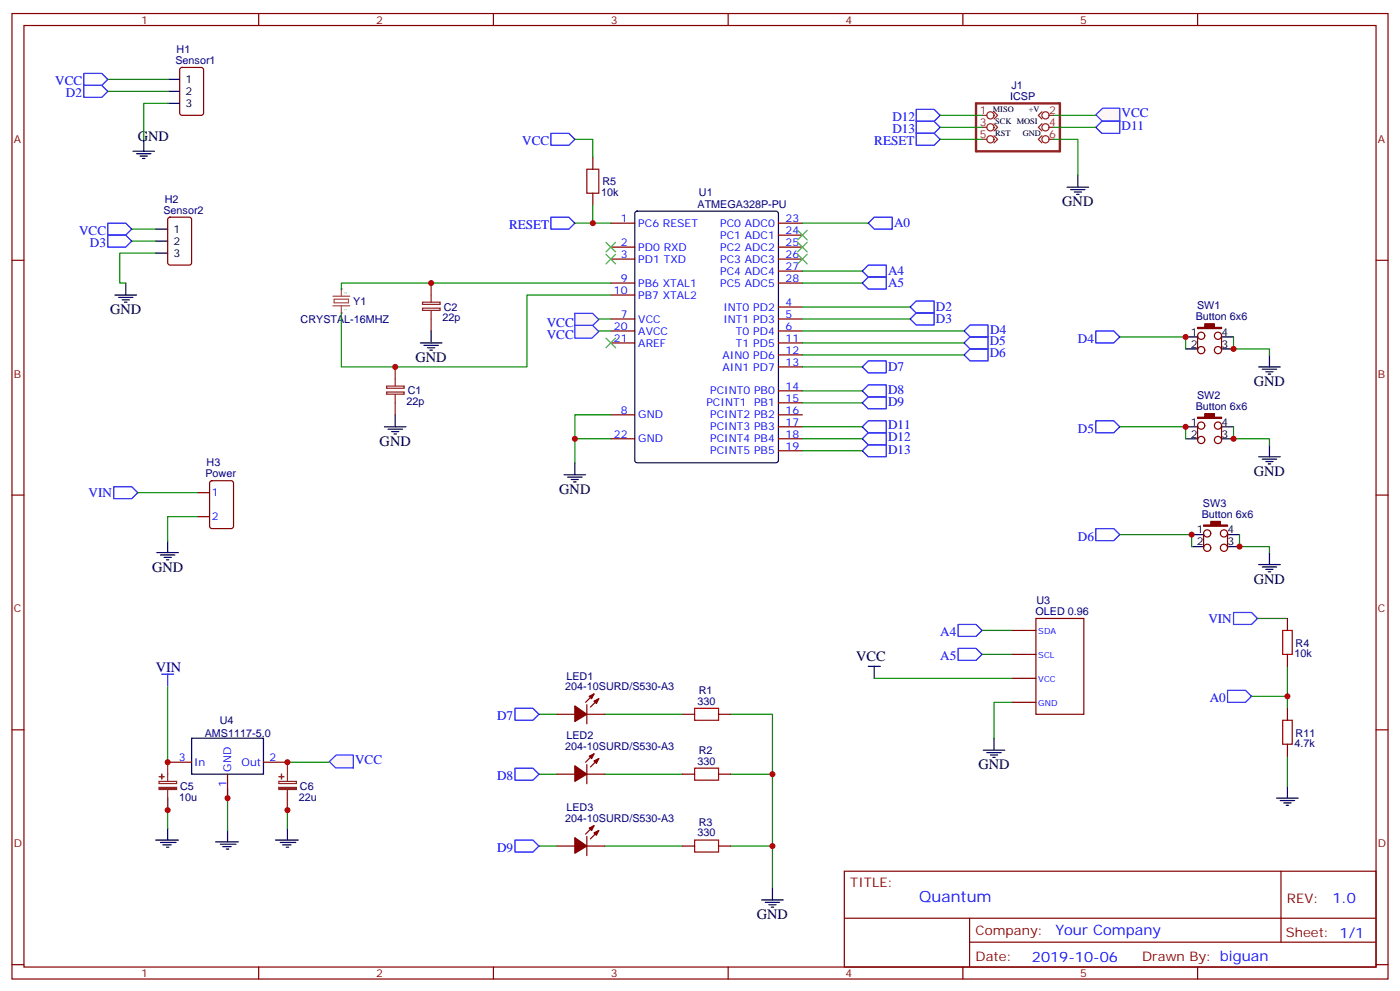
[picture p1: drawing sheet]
<svg xmlns="http://www.w3.org/2000/svg" width="412mm" height="292mm" viewBox="0 0 412 292" stroke-linecap="round" stroke-linejoin="round" font-family="sans-serif">
<g fill="none" stroke="#870000" stroke-width=".35">
<path d="M3.5 4h405.4v284.3h-405.4zM7.1 7.5h398.2v277.3h-398.2zM76.2 4v3.5M145.3 4v3.5M214.5 4v3.5M283.6 4v3.5M352.8 4v3.5M3.5 76.7h3.6M179.9 65.7h7.1M179.9 72.8h7.1M179.9 76.3h7.1M229.3 65.7h7.1"/>
<path d="M229.3 72.8h7.1M229.3 76.3h7.1M229.3 69.3h7.1M229.3 79.8h7.1M405.3 76.7h3.6M179.9 93.9h7.1M179.9 97.5h7.1M179.9 83.4h7.1M179.9 86.9h7.1M229.3 90.4h7.1M229.3 93.9h7.1M229.3 97.5h7.1"/>
<path d="M229.3 83.4h7.1M179.9 101h7.1M229.3 101h7.1M229.3 104.5h7.1M229.3 108.1h7.1M229.3 115.1h7.1M229.3 118.6h7.1M179.9 122.2h7.1M179.9 129.2h7.1M229.3 122.2h7.1M229.3 125.7h7.1M229.3 129.2h7.1"/>
<path d="M229.3 132.8h7.1M3.5 145.8h3.6M405.3 145.8h3.6M3.5 214.9h3.6M405.3 214.9h3.6M248.7 256.6h156.6v28.2h-156.6zM377.3 256.6v20.9M248.7 270.4h156.5M285.6 277.5h119.6M285.6 270.4v14.1M3.5 284.1h3.6M76.2 284.8v3.5"/>
<path d="M145.3 284.8v3.5M214.5 284.8v3.5M283.6 284.8v3.5M352.8 284.8v3.5M405.3 284.1h3.6"/>
</g>
<path d="M187.2 62.4l.5-.2h40.9l.7 .4v73l-.5 .6-41.1 .1-.7-.5v-72.9z" fill="none" stroke="#000" stroke-width=".35"/>
<path d="M98.1 87.2h4.9M98.1 90.1h4.9M98.4 88.1h4.3v1.1h-4.3zM100.5 85.1v2.1M100.5 90.1v2.1" fill="none" stroke="#a64a4a" stroke-width=".35"/>
<g fill="#a64a4a">
<circle cx="100.5" cy="85.1" r=".18"/>
<circle cx="100.5" cy="92.2" r=".18"/>
</g>
<g fill="none" stroke="#008700" stroke-width=".35">
<path d="M276.9 41h12.4M169.3 65.7h10.6M179.9 83.4h-79.4v1.7M179.9 86.9h-24.7v21.2h-54.7v-15.9M169.3 129.2h10.6M179.9 122.2h-10.6v14.1M49.4 202.2v23M158.7 210.4h5.3M178.2 210.4h22.9M215.2 210.4h12.3v51.1M67 232.2v12.4M158.7 228h5.3"/>
<path d="M178.2 228h22.9M215.2 228h12.3M158.7 249.2h5.3M178.2 249.2h22.9M215.2 249.2h12.3"/>
</g>
<path d="M269.9 39.3h5.3l1.7 1.7-1.7 1.8h-5.3zM162.3 64h5.3l1.7 1.7-1.7 1.8h-5.3zM47.6 198.5h3.6M49.4 198.5v3.6M151.7 208.6h5.3l1.7 1.8-1.7 1.7h-5.3zM151.7 226.2h5.3l1.7 1.8-1.7 1.8h-5.3zM151.7 247.4h5.3l1.7 1.8-1.7 1.7h-5.3z" fill="none" stroke="#00f" stroke-width=".35"/>
<g fill="none" stroke="#000" stroke-width=".35">
<path d="M127 97.5v3.5M123.8 101h6.4M124.9 101.7h4.2M125.9 102.4h2.2M126.6 103.1h.8M113.2 125.7h6.4M114.3 126.4h4.2M115.4 127.1h2.1M116.1 127.8h.7M116.4 122.2v3.5M166.2 139.8h6.3M169.3 136.3v3.5"/>
<path d="M167.2 140.5h4.2M168.3 141.2h2.1M169 141.9h.7M45.9 247.4h6.7M47.3 248.1h4.6M48 248.8h2.4M49 249.5h.7M49.4 243.9v3.5M63.5 247.9h6.7M64.9 248.6h4.6M65.6 249.3h2.5M66.7 250h.7"/>
<path d="M67 244.4v3.5M224.4 265h6.3M225.4 265.7h4.3M226.5 266.5h2.1M227.2 267.2h.7M227.5 261.5v3.5"/>
</g>
<path d="M204.6 208.6h7.1v3.5h-7.1zM204.6 226.2h7.1v3.6h-7.1zM204.6 247.4h7.1v3.5h-7.1z" fill="none" stroke="#a10000" stroke-width=".35"/>
<g fill="none" stroke="#870000" stroke-width=".35">
<path d="M164 210.4h5.3M172.9 210.4h5.3M172.9 207.5v5.7M175 204.4l-2.5 2.4M176.4 205.8l-2.5 2.4M201.1 210.4h3.5M211.7 210.4h3.5M164 228h5.3M172.9 228h5.3M172.9 225.2v5.6M175 222l-2.5 2.5M176.4 223.4l-2.5 2.5"/>
<path d="M201.1 228h3.5M211.7 228h3.5M164 249.2h5.3M172.9 249.2h5.3M172.9 246.3v5.7M175 243.2l-2.5 2.4M176.4 244.6l-2.5 2.5M201.1 249.2h3.5M211.7 249.2h3.5"/>
</g>
<g fill="#870000" stroke="#870000" stroke-width=".35">
<path d="M175 245.3l1.4-.7-.7 1.4z"/>
<path d="M173.6 243.9l1.4-.7-.7 1.4z"/>
<path d="M169.3 246.7l3.6 2.5-3.6 2.1z"/>
<path d="M175 224.1l1.4-.7-.7 1.4z"/>
<path d="M173.6 222.7l1.4-.7-.7 1.4z"/>
<path d="M169.3 225.5l3.6 2.5-3.6 2.1z"/>
<path d="M175 206.5l1.4-.7-.7 1.4z"/>
<path d="M173.6 205.1l1.4-.7-.7 1.4z"/>
<path d="M169.3 207.9l3.6 2.5-3.6 2.1z"/>
</g>
<path d="M287.5 30.4h24.7v14.2h-24.7z" fill="none" stroke="#8c2424" stroke-width=".71"/>
<g fill="none" stroke="#8c2424" stroke-width=".35">
<path d="M289.3 34h1.4M289.3 37.5h1.4M292.8 32.9l1.1 1.1-1.1 1M292.8 36.4l1.1 1.1-1.1 1.1M292.8 40l1.1 1-1.1 1.1M306.9 32.9l-1 1.1 1 1M306.9 36.4l-1 1.1 1 1.1M306.9 40l-1 1 1 1.1M309 34h1.4M309 37.5h1.4M289.3 41h1.4M309 41h1.4"/>
<path d="M124.5 90.8h5.1v.6h-5.1zM124.5 89h5.1v.6h-5.1zM127 83.4v5.6M127 91.5v6M113.9 115.5h5.2v.6h-5.2zM113.9 113.7h5.2v.6h-5.2zM116.4 108.1v5.6M116.4 116.2v6"/>
<circle cx="291.7" cy="34" r="1.06"/>
<circle cx="291.7" cy="37.5" r="1.06"/>
<circle cx="308" cy="37.5" r="1.06"/>
<circle cx="308" cy="34" r="1.06"/>
<circle cx="291.7" cy="41" r="1.06"/>
<circle cx="308" cy="41" r="1.06"/>
</g>
<path d="M97 224.3l2-1.9h5.1l.1 3.7h-5.3z" fill="#fff7f7" stroke="#420aff" stroke-width=".35"/>
<g fill="none" stroke="#000" stroke-width=".35">
<path d="M56.4 217.4h21.2v10.6h-21.2zM292.8 217.4v3.5M289.6 220.9h6.4M290.7 221.7h4.2M291.7 222.4h2.2M292.5 223.1h.7M376.1 235.1h6.3M377.1 235.8h4.3M378.2 236.5h2.1M378.9 237.2h.7M379.2 231.5v3.6M81.1 247.4h6.7"/>
<path d="M82.5 248.1h4.6M83.3 248.8h2.4M84.3 249.5h.7M84.7 243.9v3.5"/>
</g>
<path d="M257.5 199.8h40.6M289.3 185.7h8.8M289.3 192.7h8.8M370.4 182.1h8.8M379.2 196.3v12.3M298.1 206.8h-5.3v10.6M368.7 205.1h10.5M49.4 235.1v8.8M84.7 233.3v10.6M84.7 224.5h12.3M379.2 222.7v8.8" fill="none" stroke="#008700" stroke-width=".35"/>
<path d="M298.1 199.8h7.1M298.1 192.7h7.1M298.1 185.7h7.1M379.2 182.1v3.6M379.2 192.7v3.6M298.1 206.8h7.1M379.2 208.6v3.5M379.2 219.2v3.5M49.4 224.5h7M67 228v7.1M77.6 224.5h7.1" fill="none" stroke="#870000" stroke-width=".35"/>
<path d="M46.8 230.1h5.2v.7h-5.2zM49.4 224.5v5.6M49.4 232.6v6M82.1 230.1h5.2v.7h-5.2zM84.7 224.5v5.6M84.7 232.6v6" fill="none" stroke="#8c2424" stroke-width=".35"/>
<g fill="#8c2424" stroke="#8c2424" stroke-width=".35">
<path d="M46.8 231.9h5.2v.6h-5.2z"/>
<path d="M46.9 228.7h1.4z"/>
<path d="M47.6 228l.1 1.4z"/>
<path d="M82.1 231.9h5.2v.6h-5.2z"/>
<path d="M82.2 228.7h1.4z"/>
<path d="M82.9 228v1.4z"/>
</g>
<path d="M282.2 183.9h5.3l1.8 1.8-1.8 1.7h-5.3zM282.2 191h5.3l1.8 1.7-1.8 1.8h-5.3zM363.4 180.4h5.3l1.7 1.7-1.7 1.8h-5.3zM361.6 203.3h5.3l1.8 1.8-1.8 1.7h-5.3z" fill="none" stroke="#00f" stroke-width=".35"/>
<path d="M377.8 185.7h2.8v7h-2.8zM377.8 212.1h2.8v7.1h-2.8z" fill="none" stroke="#a10000" stroke-width=".35"/>
<path d="M305.2 182.1h14.1v28.3h-14.1z" fill="none" stroke="#900" stroke-width=".35"/>
<g fill="#fff7f7" stroke="#420aff" stroke-width=".35">
<path d="M169.2 92.3h5.3l1.9 1.8-2 2h-5.1z"/>
<path d="M169.2 95.8h5.3l1.9 1.8-2 2h-5.1z"/>
</g>
<path d="M176.4 93.9h3.5M176.4 97.5h3.5" fill="none" stroke="#008700" stroke-width=".35"/>
<path d="M322.8 33.8l2-1.9h5l.1 3.7h-5.3z" fill="#fff7f7" stroke="#420aff" stroke-width=".35"/>
<g fill="none" stroke="#008700" stroke-width=".35">
<path d="M31.7 23.4h17.7M31.7 26.9h17.7M49.4 30.4h-7.1v10.6M276.9 34h12.4M276.9 37.5h12.4M310.4 34h12.4M310.4 37.5h12.4M169.3 41h5.3v5.3M310.4 41h7.1v10.6M38.8 67.5h7.1M38.8 71h7.1M45.9 74.5h-10.6v8.9h1.7"/>
<path d="M174.6 60.4v5.3M236.4 79.8h17.6M236.4 65.7h19.4M236.4 83.4h17.6M236.4 90.4h31.7M236.4 93.9h31.7M236.4 97.5h47.6M329.8 99.2h19.4v3.6M363.4 99.2v3.6h10.5v1.7M236.4 108.1h17.6M236.4 115.1h17.6M236.4 118.6h17.6"/>
<path d="M236.4 104.5h47.6M236.4 101h47.6M236.4 132.8h17.6M236.4 125.7h17.6M236.4 129.2h17.6M329.8 125.7h19.4v3.5M363.4 125.7v3.5h10.5v1.8M40.6 145.1h17.6M58.2 152.2h-8.8v7M329.8 157.4h21.2v3.6M365.1 157.4v3.6h8.8v1.7"/>
</g>
<g fill="none" stroke="#000" stroke-width=".35">
<path d="M49.4 30.4h3.5M49.4 23.4h3.5M49.4 26.9h3.5M39.2 44.6h6.3M40.2 45.3h4.2M41.3 46h2.1M42 46.7h.7M42.3 41v3.6M314.3 55.1h6.4M315.4 55.8h4.2M316.4 56.6h2.2M317.1 57.3h.8"/>
<path d="M317.5 51.6v3.5M45.9 74.5h3.5M45.9 67.5h3.5M45.9 71h3.5M33.9 86.9h6.3M34.9 87.6h4.3M36 88.3h2.1M36.7 89h.7M37 83.4v3.5M349.2 99.2h3.6M359.8 99.2h3.6M349.2 102.8h3.6"/>
<path d="M359.8 102.8h3.6M370.8 108.1h6.3M371.8 108.8h4.3M372.9 109.5h2.1M373.6 110.2h.7M373.9 104.5v3.6M349.2 125.7h3.6M349.2 129.2h3.6M359.8 125.7h3.6M359.8 129.2h3.6M370.8 134.5h6.3M371.8 135.2h4.3"/>
<path d="M372.9 135.9h2.1M373.6 136.6h.7M373.9 131v3.5M49.4 159.2v3.5M351 157.4h3.5M361.6 157.4h3.5M46.2 162.7h6.4M47.3 163.4h4.2M48.3 164.1h2.1M49 164.9h.7M351 161h3.5M361.6 161h3.5"/>
<path d="M370.8 166.3h6.3M371.8 167h4.3M372.9 167.7h2.1M373.6 168.4h.7M373.9 162.7v3.6M255.8 196.3h3.5M257.5 196.3v3.5"/>
</g>
<g fill="none" stroke="#00f" stroke-width=".35">
<path d="M24.7 21.6h5.3l1.7 1.8-1.7 1.8h-5.3zM24.7 25.2h5.3l1.7 1.7-1.7 1.8h-5.3zM162.3 39.3h5.3l1.7 1.7-1.7 1.8h-5.3zM269.9 35.7h5.3l1.7 1.8-1.7 1.8h-5.3zM269.9 32.2h5.3l1.7 1.8-1.7 1.7h-5.3zM322.8 37.5l1.8-1.8h5.2v3.6h-5.2zM31.7 65.7h5.3l1.8 1.8-1.8 1.8h-5.3zM31.7 69.3h5.3l1.8 1.7-1.8 1.8h-5.3zM254 79.8l1.8-1.7h5.3v3.5h-5.3zM255.8 65.7l1.7-1.7h5.3v3.5h-5.3zM254 83.4l1.8-1.8h5.3v3.5h-5.3zM268.1 90.4l1.8-1.7h5.3v3.5h-5.3z"/>
<path d="M268.1 93.9l1.8-1.7h5.3v3.5h-5.3zM284 97.5l1.8-1.8h5.2v3.5h-5.2zM322.8 97.5h5.3l1.7 1.7-1.7 1.8h-5.3zM254 108.1l1.8-1.8h5.3v3.5h-5.3zM254 115.1l1.8-1.8h5.3v3.6h-5.3zM254 118.6l1.8-1.7h5.3v3.5h-5.3zM284 101l1.8-1.8h5.2v3.6h-5.2zM284 104.5l1.8-1.7h5.2v3.5h-5.2zM254 132.8l1.8-1.8h5.3v3.5h-5.3zM254 129.2l1.8-1.7h5.3v3.5h-5.3zM254 125.7l1.8-1.8h5.3v3.6h-5.3zM322.8 123.9h5.3l1.7 1.8-1.7 1.8h-5.3z"/>
<path d="M33.5 143.3h5.3l1.8 1.8-1.8 1.8h-5.3zM322.8 155.7h5.3l1.7 1.7-1.7 1.8h-5.3z"/>
</g>
<g fill="#870000" stroke="#870000" stroke-width=".35">
<path d="M352.8 96.4h2.1v-1h2.8v1h2.1v.4h-7z"/>
<path d="M352.8 122.9h2.1v-1.1h2.8v1.1h2.1v.3h-7z"/>
<path d="M354.5 154.6h2.2v-1h2.8v1h2.1v.4h-7.1z"/>
</g>
<g fill="none" stroke="#870000" stroke-width=".35">
<path d="M53.2 20.1l.4-.2h5.7l.6 .4 .1 13-.5 .6-5.9 .1-.6-.5-.1-12.9zM174.6 46.3v3.5M174.6 56.9v3.5M49.6 64.2l.5-.2h5.6l.7 .4v13l-.4 .6-5.9 .1-.7-.5v-12.9zM352.8 98.9v4.2M359.8 98.9v4.2M352.8 125.3v4.3M359.8 125.3v4.3M58.2 145.1h3.5M58.2 152.2h3.5M62 141.8l.4-.2h5.7l.6 .4 .1 13-.5 .6-5.9 .1-.6-.5-.1-12.9zM354.5 157.1v4.2"/>
<path d="M361.6 157.1v4.2"/>
<circle cx="353.8" cy="98.9" r="1.06"/>
<circle cx="358.8" cy="98.9" r="1.06"/>
<circle cx="353.8" cy="103.1" r="1.06"/>
<circle cx="358.8" cy="103.1" r="1.06"/>
<circle cx="353.8" cy="129.6" r="1.06"/>
<circle cx="353.8" cy="125.3" r="1.06"/>
<circle cx="358.8" cy="129.6" r="1.06"/>
<circle cx="358.8" cy="125.3" r="1.06"/>
<circle cx="355.6" cy="157.1" r="1.06"/>
<circle cx="360.5" cy="157.1" r="1.06"/>
<circle cx="355.6" cy="161.3" r="1.06"/>
<circle cx="360.5" cy="161.3" r="1.06"/>
</g>
<path d="M172.9 49.8h3.5v7.1h-3.5z" fill="none" stroke="#a10000" stroke-width=".35"/>
<path d="M178.5 74.9l2.8 2.8M178.5 71.4l2.8 2.8M181.3 74.9l-2.8 2.8M181.3 71.4l-2.8 2.8M234.9 67.8l2.9 2.9M234.9 71.4l2.9 2.8M234.9 74.9l2.9 2.8M237.8 67.8l-2.9 2.9M237.8 71.4l-2.9 2.8M237.8 74.9l-2.9 2.8M178.5 99.6l2.8 2.8M181.3 99.6l-2.8 2.8" fill="none" stroke="#3c3" stroke-width=".35"/>
<g fill="#c00">
<circle cx="174.6" cy="65.7" r=".88"/>
<circle cx="379.2" cy="205.1" r=".88"/>
<circle cx="227.5" cy="249.2" r=".88"/>
<circle cx="227.5" cy="228" r=".88"/>
<circle cx="127" cy="83.4" r=".88"/>
<circle cx="116.4" cy="108.1" r=".88"/>
<circle cx="169.3" cy="129.2" r=".88"/>
<circle cx="49.4" cy="224.5" r=".88"/>
<circle cx="67" cy="235.1" r=".88"/>
<circle cx="49.4" cy="238.6" r=".88"/>
<circle cx="84.7" cy="224.5" r=".88"/>
<circle cx="84.7" cy="238.6" r=".88"/>
<circle cx="349.3" cy="99.2" r=".88"/>
<circle cx="363.4" cy="102.8" r=".88"/>
<circle cx="349.3" cy="125.7" r=".88"/>
<circle cx="363.4" cy="129.2" r=".88"/>
<circle cx="365.1" cy="161" r=".88"/>
<circle cx="351" cy="157.4" r=".88"/>
</g>
<text font-size="4.6" fill="#00f" x="270.8" y="265.6">Quantum</text>
<g font-size="4.2">
<text x="40.6" y="41.4">GND</text>
<text x="312.9" y="60.8">GND</text>
<text x="32.5" y="92.5">GND</text>
<text x="122.4" y="106.6">GND</text>
<text x="369.4" y="113.7">GND</text>
<text x="111.8" y="131.3">GND</text>
<text x="369.4" y="140.2">GND</text>
<text x="164.7" y="145.5">GND</text>
<text x="44.8" y="168.4">GND</text>
<text x="369.4" y="171.9">GND</text>
<text x="252.2" y="194.8">VCC</text>
<text x="288.2" y="226.6">GND</text>
<text x="223" y="270.7">GND</text>
</g>
<text font-size="4.2" fill="#000080" x="45.9" y="197.8">VIN</text>
<g font-size="4.2" fill="#00f">
<text x="392.5" y="265.8">1.0</text>
<text x="310.9" y="275.4">Your Company</text>
<text x="304" y="283.2">2019-10-06</text>
</g>
<g font-size="3.9" fill="#00f">
<text x="16.2" y="25.2">VCC</text>
<text x="19.4" y="28.7">D2</text>
<text x="262.9" y="35.7">D12</text>
<text x="330.4" y="34.5">VCC</text>
<text x="262.9" y="39.3">D13</text>
<text x="330.4" y="38.3">D11</text>
<text x="153.8" y="42.8">VCC</text>
<text x="257.5" y="42.8">RESET</text>
<text x="23.3" y="69.3">VCC</text>
<text x="150" y="67.5">RESET</text>
<text x="263.3" y="66.8">A0</text>
<text x="26.5" y="72.8">D3</text>
<text x="261.6" y="80.9">A4</text>
<text x="261.6" y="84.4">A5</text>
<text x="275.7" y="91.5">D2</text>
<text x="275.7" y="95">D3</text>
<text x="161.1" y="96.2">VCC</text>
<text x="161.1" y="99.8">VCC</text>
<text x="291.6" y="101.7">D5</text>
<text x="291.7" y="98.2">D4</text>
<text x="317.5" y="101">D4</text>
<text x="291.6" y="105.2">D6</text>
<text x="261.6" y="109.1">D7</text>
<text x="261.6" y="116.2">D8</text>
<text x="261.6" y="119.7">D9</text>
<text x="261.6" y="130">D12</text>
<text x="261.6" y="126.4">D11</text>
<text x="317.5" y="127.5">D5</text>
<text x="261.6" y="133.8">D13</text>
<text x="26.1" y="146.4">VIN</text>
<text x="317.5" y="159.2">D6</text>
<text x="356" y="183.4">VIN</text>
<text x="277" y="187.4">A4</text>
<text x="277" y="194.5">A5</text>
<text x="356.3" y="206.8">A0</text>
<text x="146.4" y="212.1">D7</text>
<text x="104.6" y="225">VCC</text>
<text x="146.4" y="229.8">D8</text>
<text x="146.4" y="250.9">D9</text>
</g>
<g font-size="3.9" fill="#800">
<text x="250.5" y="261.2">TITLE:</text>
<text x="379.1" y="265.8">REV:</text>
<text x="287.4" y="275.4">Company:</text>
<text x="378.7" y="276">Sheet: 1/1</text>
<text x="287.4" y="283">Date:</text>
<text x="336.4" y="283.1">Drawn By: biguan</text>
</g>
<g font-size="3.2" fill="#800">
<text x="41.6" y="7">1</text>
<text x="110.8" y="7">2</text>
<text x="179.9" y="7">3</text>
<text x="249.1" y="7">4</text>
<text x="318.2" y="7">5</text>
<text x="4.1" y="42.1">A</text>
<text x="405.9" y="42.1">A</text>
<text x="4.1" y="111.2">B</text>
<text x="405.9" y="111.2">B</text>
<text x="4.1" y="180.4">C</text>
<text x="405.9" y="180.4">C</text>
<text x="4.1" y="249.5">D</text>
<text x="405.9" y="249.5">D</text>
<text x="41.6" y="287.8">1</text>
<text x="110.8" y="287.8">2</text>
<text x="179.9" y="287.8">3</text>
<text x="249.1" y="287.8">4</text>
<text x="318.2" y="287.8">5</text>
</g>
<g font-size="3.2" fill="#000080">
<text x="52" y="15.6">H1</text>
<text x="51.7" y="18.8">Sensor1</text>
<text x="297.6" y="29.4">ICSP</text>
<text x="297.9" y="26.2">J1</text>
<text x="48.5" y="59.7">H2</text>
<text x="177.1" y="57.6">10k</text>
<text x="177.4" y="54.4">R5</text>
<text x="205.9" y="57.8">U1</text>
<text x="48.2" y="62.9">Sensor2</text>
<text x="205.5" y="61.1">ATMEGA328P-PU</text>
<text x="104.1" y="89.7">Y1</text>
<text x="88.5" y="95">CRYSTAL-16MHZ</text>
<text x="130.4" y="94.7">22p</text>
<text x="130.7" y="91.5">C2</text>
<text x="352.2" y="94.3">Button 6x6</text>
<text x="352.6" y="91.1">SW1</text>
<text x="119.8" y="119.3">22p</text>
<text x="120.1" y="116.2">C1</text>
<text x="352.6" y="117.6">SW2</text>
<text x="352.2" y="120.8">Button 6x6</text>
<text x="60.9" y="137.3">H3</text>
<text x="60.5" y="140.5">Power</text>
<text x="354.4" y="149.3">SW3</text>
<text x="354" y="152.5">Button 6x6</text>
<text x="305.3" y="177.8">U3</text>
<text x="305.1" y="181.1">OLED 0.96</text>
<text x="381.6" y="190.5">R4</text>
<text x="381.4" y="193.5">10k</text>
<text x="166.5" y="203.3">204-10SURD/S530-A3</text>
<text x="166.9" y="200.1">LED1</text>
<text x="205.5" y="207.5">330</text>
<text x="205.8" y="204.4">R1</text>
<text x="64.7" y="213.2">U4</text>
<text x="60.3" y="217.1">AMS1117-5.0</text>
<text x="166.5" y="220.9">204-10SURD/S530-A3</text>
<text x="166.9" y="217.8">LED2</text>
<text x="381.4" y="220">4.7k</text>
<text x="381.6" y="216.9">R11</text>
<text x="205.5" y="225.2">330</text>
<text x="205.8" y="222">R2</text>
<text x="53.1" y="232.7">C5</text>
<text x="88.3" y="232.7">C6</text>
<text x="52.7" y="235.8">10u</text>
<text x="88" y="235.8">22u</text>
<text x="166.9" y="238.9">LED3</text>
<text x="166.5" y="242.1">204-10SURD/S530-A3</text>
<text x="205.8" y="243.2">R3</text>
<text x="205.5" y="246.3">330</text>
</g>
<g font-size="3.2">
<text x="54.7" y="24.4">1</text>
<text x="54.7" y="28">2</text>
<text x="54.7" y="31.5">3</text>
<text x="51.2" y="68.5">1</text>
<text x="51.2" y="75.6">3</text>
<text x="51.2" y="72.1">2</text>
<text x="350.8" y="98.9">1</text>
<text x="359.8" y="98.9">4</text>
<text x="350.8" y="102.4">2</text>
<text x="359.8" y="102.4">3</text>
<text x="350.8" y="125.3">1</text>
<text x="359.8" y="125.3">4</text>
<text x="350.8" y="128.9">2</text>
<text x="359.8" y="128.9">3</text>
<text x="352.5" y="157.1">1</text>
<text x="352.5" y="160.6">2</text>
<text x="361.6" y="160.6">3</text>
<text x="361.6" y="157.1">4</text>
</g>
<g font-size="3.2" fill="#8d2323">
<text x="288.7" y="33.6">1</text>
<text x="309" y="33.6">2</text>
<text x="288.7" y="37.1">3</text>
<text x="288.7" y="40.7">5</text>
<text x="309" y="37.1">4</text>
<text x="309" y="40.7">6</text>
</g>
<g font-size="3.2" fill="#00f">
<text x="182.8" y="65.4">1</text>
<text x="231.4" y="65.4">23</text>
<text x="188" y="66.8">PC6 RESET</text>
<text x="212.1" y="66.8">PC0 ADC0</text>
<text x="212.1" y="70.3">PC1 ADC1</text>
<text x="231.4" y="68.9">24</text>
<text x="182.8" y="72.4">2</text>
<text x="182.8" y="76">3</text>
<text x="188" y="73.8">PD0 RXD</text>
<text x="188" y="77.4">PD1 TXD</text>
<text x="212.1" y="73.8">PC2 ADC2</text>
<text x="212.1" y="77.4">PC3 ADC3</text>
<text x="231.4" y="72.4">25</text>
<text x="231.4" y="76">26</text>
<text x="182.8" y="83">9</text>
<text x="212.1" y="80.9">PC4 ADC4</text>
<text x="231.4" y="79.5">27</text>
<text x="231.4" y="83">28</text>
<text x="180.8" y="86.5">10</text>
<text x="188" y="84.4">PB6 XTAL1</text>
<text x="188" y="87.9">PB7 XTAL2</text>
<text x="212.1" y="84.4">PC5 ADC5</text>
<text x="182.8" y="93.6">7</text>
<text x="188" y="95">VCC</text>
<text x="213.1" y="91.5">INT0 PD2</text>
<text x="213.1" y="95">INT1 PD3</text>
<text x="231.4" y="90.1">4</text>
<text x="231.4" y="93.6">5</text>
<text x="180.8" y="97.1">20</text>
<text x="180.8" y="100.6">21</text>
<text x="188" y="98.5">AVCC</text>
<text x="216.8" y="98.5">T0 PD4</text>
<text x="231.4" y="97.1">6</text>
<text x="231.4" y="100.6">11</text>
<text x="188" y="102.1">AREF</text>
<text x="212.9" y="105.6">AIN0 PD6</text>
<text x="216.8" y="102.1">T1 PD5</text>
<text x="231.4" y="104.2">12</text>
<text x="231.4" y="107.7">13</text>
<text x="212.9" y="109.1">AIN1 PD7</text>
<text x="208.1" y="119.7">PCINT1</text>
<text x="209.2" y="116.2">PCINT0 PB0</text>
<text x="222.1" y="119.7">PB1</text>
<text x="231.4" y="114.8">14</text>
<text x="231.4" y="118.3">15</text>
<text x="182.8" y="121.8">8</text>
<text x="188" y="123.2">GND</text>
<text x="209.2" y="123.2">PCINT2 PB2</text>
<text x="231.4" y="121.8">16</text>
<text x="231.4" y="125.3">17</text>
<text x="180.8" y="128.9">22</text>
<text x="188" y="130.3">GND</text>
<text x="209.2" y="126.8">PCINT3 PB3</text>
<text x="209.2" y="130.3">PCINT4 PB4</text>
<text x="231.4" y="128.9">18</text>
<text x="209.2" y="133.8">PCINT5 PB5</text>
<text x="231.4" y="132.4">19</text>
<text x="62.4" y="146.2">1</text>
<text x="62.4" y="153.2">2</text>
<text x="52.7" y="224.1">3</text>
<text x="57.1" y="225.5">In</text>
<text x="68.1" y="227.3" transform="rotate(-90 68.1 227.3)">GND</text>
<text x="71.1" y="225.5">Out</text>
<text x="79.4" y="224.1">2</text>
<text x="66.7" y="231.8" transform="rotate(-90 66.7 231.8)">1</text>
</g>
<g font-size="2.5">
<text x="292.5" y="32.9">MISO</text>
<text x="303" y="32.9">+V</text>
<text x="293.2" y="36.4">SCK MOSI</text>
<text x="293.2" y="40">RST</text>
<text x="301.3" y="40">GND</text>
</g>
<g font-size="2.5" fill="#00f">
<text x="305.9" y="186.7">SDA</text>
<text x="305.9" y="193.8">SCL</text>
<text x="305.9" y="200.8">VCC</text>
<text x="305.9" y="207.9">GND</text>
</g>
<g font-size="1.1" fill="#4ba54b">
<text x="102.1" y="86.5" transform="rotate(-90 102.1 86.5)">2</text>
<text x="102.1" y="91.7" transform="rotate(-90 102.1 91.7)">1</text>
</g>
</svg>
